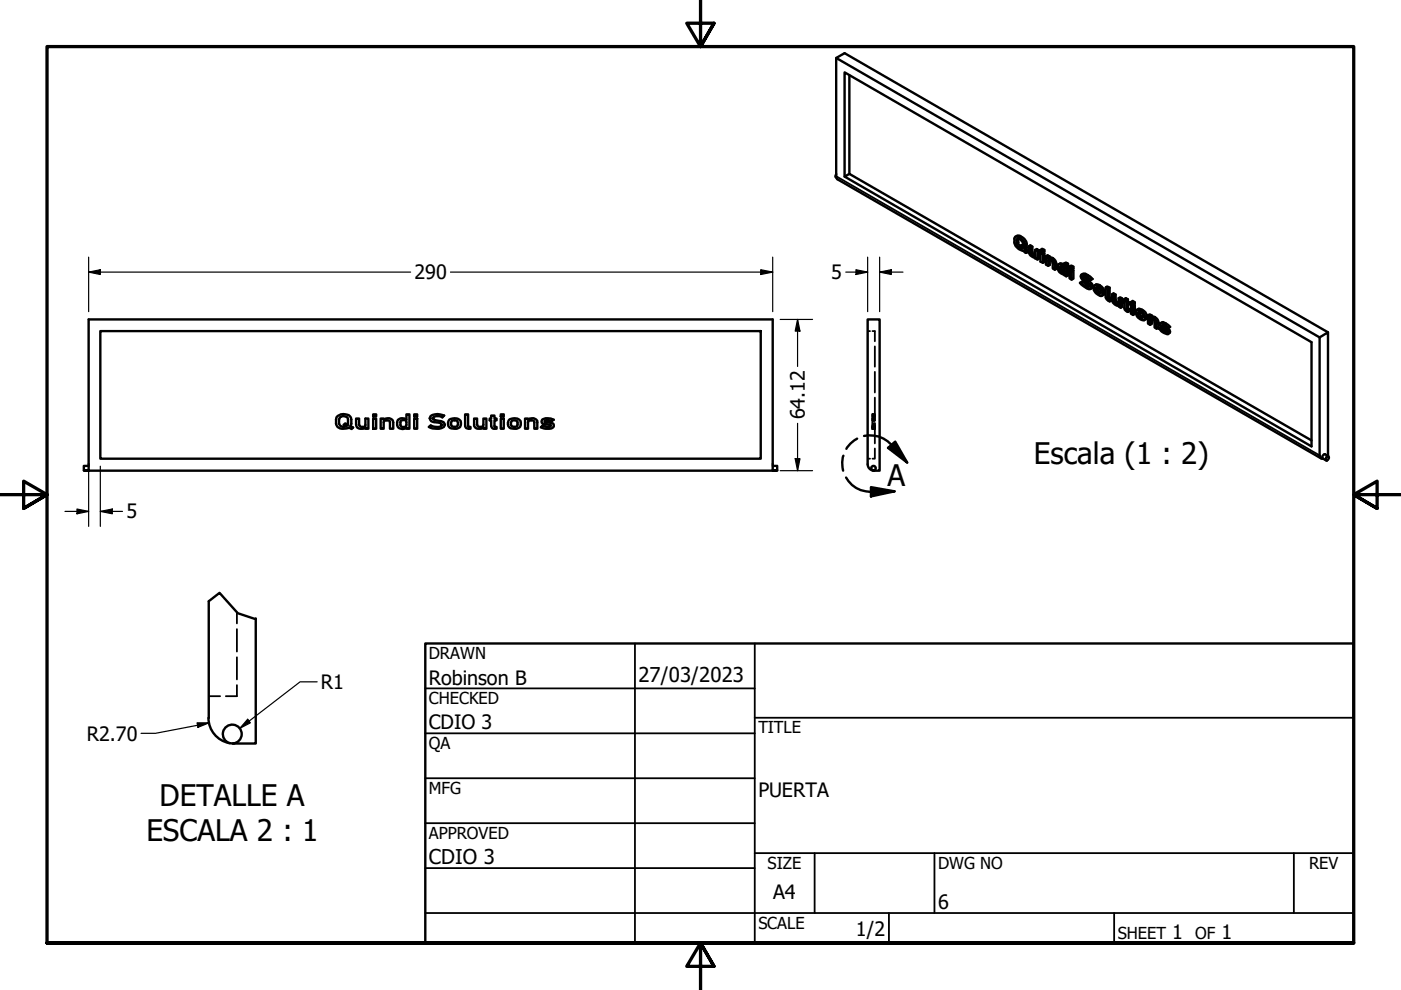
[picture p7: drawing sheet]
<svg xmlns="http://www.w3.org/2000/svg" width="297mm" height="210mm" viewBox="0 0 297 210" stroke-linecap="round" stroke-linejoin="round" font-family="sans-serif">
<!-- layer: Hidden (ANSI) -->
<g fill="none" stroke="#000" stroke-width=".38">
<path d="M184 70.2h.5M185 70.2h.5v2.2M185.5 73.4v4.4M185.5 78.8v4.4M18.8 99.7v.1M163.8 99.7v.1M184 97.3h.5M185 90v.5M185 89.5v.3M185 89.2v.2M185 88.9v.2h.2M185 90.9v.1"/>
<path d="M185 91h.2zM185 87.9v.1M185 88.3v.1M185 88.6v.2M185 90.7v.2M185 89.3h.2M185 90.9h.2M185 90.6h.2M185 90.3h.2M185 90.5h.2M185 88.7h.2M185 89h.2"/>
<path d="M185 88.2h.2M185 88.5h.2M185 90.2h.2M185 90.1h.2M185 89.8h.2M185 90.4h.2M185 89.1h.2M185 87.9h.2M185.2 87.8l-.2 .1M185.2 90.6h-.2h.2M185.2 88.1h-.2v.2h.2M185.3 89.1h.2"/>
<path d="M185.3 89.3h.2M185.3 90.9h.2M185.3 90.6h.2M185.3 90.3h.2M185.3 90.5h.2M185.3 88.7h.2M185.3 89h.2M185.3 91h.2M185.3 88.2h.2M185.3 88.5h.2M185.3 90.2h.2M185.3 87.8h.2"/>
<path d="M185.3 88.1h.2M185.3 90.1h.2M185.3 89.8h.2M185.3 90.4h.2M185.3 88.3h.2M185.3 87.9h.2M185.5 95.1v2.2h-.5M185.5 84.3v4.3M185.5 89.7v4.3M50.2 129.8v2.4M50.2 133.4v4.7M50.2 139.4v4.7"/>
<path d="M44.3 147.6h2.4M50.2 145.3v2.3h-2.3"/>
</g>
<!-- layer: Visible (ANSI) -->
<g fill="none" stroke="#000" stroke-width=".51">
<path d="M177.3 12.3l102.5 59.2M180.1 16v20.9l98 56.5M177.3 36.9l-.2 .5 .2 .2M180.1 36.9l-1 .5 99 57.3v-22.1l-99-57.3v22.1M215.3 50.2a1.39 1.39 0 0 1 1.9 .5 2.13 2.13 0 0 1 .4 2.2M215.9 50.6a1.47 1.47 0 0 0 .4 1.6M216.8 51.9l-.6 .3 .5 .5a1.39 1.39 0 0 1-1.1-1.9v-.2a1.1 1.1 0 0 1 1.3 1.1v.9l-.4-.5M216.9 52l-.1-.1-.6 .3M217.2 53.1a2.06 2.06 0 0 0-1.9-2.9l-.2 .2a2.13 2.13 0 0 0 1.9 2.8l.4 .4h.3M217.6 52.9l.4 .4-.3 .3-.5-.5M217.6 52.9l-.4 .2M218.1 52.2l.5 .3 .3-.2v1.1l.6 .7"/>
<path d="M218.6 52.5v1.3l.6 .5h.3v-1.3l.3-.2 .5 .3M218.9 52.3l-.5-.3-.3 .2a1.93 1.93 0 0 0 .2 1.7l.6 .6 .6 .1v.2l.5 .2 .3-.2v-1.7l-.3 .1-.5-.2M220 53.2v1.8M220.6 53l.5 .2 .3-.2v.4l-.3 .2-.5-.3v-.3l.4-.3 .4 .3M220.9 53.5l-.3 .2v1.8l.5 .2 .3-.2v-1.7l-.3 .1-.5-.2M221.1 53.2v.4l.3 .2M221.1 53.9v1.8M221.7 54.3l.5 .3 .4-.2-.5-.3-.4 .2v1.8l.5 .3 .4-.2v-1.1M222.2 54.8a1.37 1.37 0 0 1 1.4 1.3v1.1M222.2 54.6v.2M222.6 54.6a1.3 1.3 0 0 1 1.4 1.3v1.1l-.4 .2-.4-.3-.1-1.4-.4-.3-.4-.1-.1 1.3M222.6 54.4v.2"/>
<path d="M222.6 54.6l-.4 .2M224.3 56.1l.7 .1 .6 .6v-.9l.5 .2v2.5l-.5-.3v-.2a1.45 1.45 0 0 1-1.3-2zM224.4 56l.6-.1 .6 .3M224.8 56.6l.1-.1a.86 .86 0 0 1 .5 1.4 .9 .9 0 0 1-.6-1.3zM225 56.6l.2 .7 .4 .3M225.6 55.9l.4-.2 .4 .2-.3 .2M226.4 55.9v2.5l-.3 .2M226.8 57.2l.4 .3v1.8l-.4-.3zM226.8 56.5l.4 .3 .4-.2v.3l-.4 .2-.4-.2v-.4l.3-.2 .5 .3M227.1 57.1l-.3 .1M227.2 56.8v.3M227.3 57.1l.3 .2-.4 .2"/>
<path d="M227.6 57.3v1.8l-.4 .2M229.3 58.3a.9 .9 0 0 1 1.3 0l1 .9-.6 .3-.9-.8-.4-.1-.1 .2a3.2 3.2 0 0 0 1.5 1.4 .59 .59 0 0 1 .3 .6 .59 .59 0 0 1-.5 .5l-1.3-.7-.6-.6M229.3 59.9l.3-.2-.6 .3M229.3 59.9l-.3 .1M229.6 59.7l1.3 .9M229.9 58.7l.8 .8a1.29 1.29 0 0 1 .9 1.6l-.4 .1M231.3 59.3l-1-.8a.96 .96 0 0 0-1.1-.2 1.35 1.35 0 0 0 1 1.6l.6 .5v.5l-1.1-.5-.4-.5M18.8 67.7h145v32l1 .1h-147l1-.1zM21.3 70.2h140v27.1h-140zM232 60.6a1.5 1.5 0 0 1 1.8 1.4l-.2 .7a1.67 1.67 0 0 1-1.6-2.1zM232 60.6a1.35 1.35 0 0 1 2.1 .8v.9l-.5 .4M232.4 60.9a.84 .84 0 0 1 .8 .5 .84 .84 0 0 1-.1 .9 .98 .98 0 0 1-.7-1.4z"/>
<path d="M232.7 60.9l.1 .8 .6 .4M234.4 60.9l.5 .3 .4-.2v2.2l.3 .1M235.3 61l-.5-.3-.4 .2v2.3l.3 .3 .6 .4 .3-.2v-.4l-.3 .3-.4-.3v-2.1M235.3 63.6v.3M235.8 62.4l.4 .2v1.1a.63 .63 0 0 0 .3 .6 .63 .63 0 0 0 .7 .1v-1.2l.4 .3v1.7l-.4-.2v-.3a1.25 1.25 0 0 1-1.4-1.2zM235.8 62.4l.3-.2 .4 .3-.3 .1M236.5 62.5l.2 1.4 .5 .4M237.2 63.2l.3-.2 .4 .3-.3 .2M237.2 64.7l-.1 .1M237.9 63.3v1.8l-.3 .1M238.4 63.4l.4 .3v.5l.3 .2v.3l-.3-.2v1.1l.3 .2v.3l-.7-.5v-1.4l-.3-.1v-.3l.3 .1zM238.4 63.4l.3-.2 .4 .3-.3 .2"/>
<path d="M238.4 63.7l-.3 .1M238.8 64.2l.3-.2 .4 .2-.4 .2M239.1 63.5v.5M239.5 64.2v.3l-.4 .2v.6l.4 .3-.4 .2M239.5 65.6v.3l-.4 .2M239.8 64.7l.4 .3v1.8l-.4-.3zM239.8 64l.4 .3 .4-.2v.3l-.4 .2-.4-.2v-.4l.4-.2 .4 .3M240.1 64.6l-.3 .1M240.2 64.3v.3M240.3 64.6l.3 .2-.4 .2M240.6 64.8v1.8l-.4 .2M240.9 65.8a1.53 1.53 0 0 1 1.7 2.1 1.69 1.69 0 0 1-1.7-2.1z"/>
<path d="M241 65.7l.4-.2a1.53 1.53 0 0 1 1.6 2.2l-.4 .2M241.3 66.2a.76 .76 0 0 1 .9 .3 .76 .76 0 0 1-.1 1l-.7-.5zM241.7 66.1v.5l.2 .4 .4 .2M243.4 66.8l.4 .3v.2a1.25 1.25 0 0 1 1.4 1.3v1.1l-.4-.3v-1.2l-.5-.5-.3-.2-.2 .2v1.2l-.4-.3zM243.4 66.8l.4-.2 .4 .3M243.8 67.1l.4-.2v.3M244.2 67.2a1.31 1.31 0 0 1 1.4 1.2v1l-.4 .3M244.2 67.6v1.1l-.4 .2M244.2 67.2l-.4 .1M246 68.6l.6-.3 1 .6 .5 .4-.6 .3-1.1-.7v.4a1.87 1.87 0 0 1 1.3 1.4l-.1 .1a2.6 2.6 0 0 1-1.9-1.1M246.1 69.6l-.4 .1M246.3 69.4l-.6 .3"/>
<path d="M246.3 69.4l-.2 .2M246.8 69.8l.4 .3M247.6 69.6l.5 .7-.5 .5M247.7 69.5l-.4-.4-1.1-.6a.6 .6 0 0 0-.2 .6 .6 .6 0 0 0 .4 .5l.7 .4 .2 .3h-.5l-.7-.7M281.6 70.5l-102.5-59.2-1.8 1v25.3l.2 .4 102.6 59.2M18.8 98.8h-1v.9M71.6 88.2a2 2 0 0 1 2.8 .4 2.15 2.15 0 0 1-.1 1.7l.6 .3-.4 .4-.5-.4a1.92 1.92 0 0 1-2.7-.5v-1.5zM72.1 88.4l.7-.2a.79 .79 0 0 1 1 .7v1.2l-.6-.3-.4 .3 .7 .3-.3 .1a1 1 0 0 1-1.3-.7 1.53 1.53 0 0 1 .2-1.4zM75.5 88.7h.6v1.3a.71 .71 0 0 0 .7 .5 .71 .71 0 0 0 .7-.4v-1.4h.6v2.2h-.6v-.3a1.15 1.15 0 0 1-2-.6zM79.1 88.7h.7v2.2h-.7zM79.1 87.9h.7v.4h-.7zM80.7 88.7h.6v.3a1.2 1.2 0 0 1 2.1 .6v1.3h-.7v-1.5l-.4-.3a.73 .73 0 0 0-1 .4v1.4h-.6z"/>
<path d="M84.4 89l.1-.1a1.34 1.34 0 0 1 1.7 .1v-1.1h.6v3h-.6v-.3a1.21 1.21 0 0 1-1.7 .1 1.21 1.21 0 0 1-.1-1.7zM85 89.3l.5-.2a.53 .53 0 0 1 .7 .4l-.1 .8-.2 .2h-.4a.47 .47 0 0 1-.6-.4zM87.8 88.7h.7v2.2h-.7zM87.8 87.9h.7v.4h-.7zM91.2 88.3a2.73 2.73 0 0 1 3-.2l-.4 .4a1.49 1.49 0 0 0-2 .2l.2 .3 1.3 .3a.82 .82 0 0 1 .8 .3 .82 .82 0 0 1 0 .9l-.2 .1a3.6 3.6 0 0 1-3-.1l.4-.3a1.88 1.88 0 0 0 2.3 0l-.1-.4-.9-.2a1.44 1.44 0 0 1-1.4-.7zM95.2 89a1.51 1.51 0 0 1 2.5 .6v.6a.99 .99 0 0 1-1.3 .7 1.21 1.21 0 0 1-1.3-.6l-.1-.7zM98.6 87.9h.7v2.4l.1 .2h.4v.4l-.9-.1-.2-.3zM100.5 88.7h.7v1.3a.71 .71 0 0 0 .6 .5 .71 .71 0 0 0 .7-.4v-1.4h.6v2.2h-.6v-.3a1.15 1.15 0 0 1-2-.6zM104.1 88.1h.7v.6h.5v.4h-.5v1.4h.5v.4l-.8-.1-.3-.3-.1-1.4h-.3v-.4h.3zM106.2 88.7h.6v2.2h-.6zM106.2 87.9h.6v.4h-.6zM107.9 89a1.51 1.51 0 0 1 2.5 .6v.6a1.01 1.01 0 0 1-1.4 .7 1.14 1.14 0 0 1-1.2-.5 1.14 1.14 0 0 1 .1-1.4z"/>
<path d="M111.3 88.7h.7v.3a1.14 1.14 0 0 1 1.1-.3 1.14 1.14 0 0 1 .8 .9v1.3h-.6v-1.3a.75 .75 0 0 0-.7-.5 .75 .75 0 0 0-.6 .4v1.4h-.7zM114.9 89l.2-.1a2.37 2.37 0 0 1 2.3 .1l-.4 .3-1.2-.2-.4 .3 .1 .1 1.1 .1a.62 .62 0 0 1 .8 .5 .62 .62 0 0 1-.5 .7l-1.3 .1-.9-.3 .3-.3 1.5 .2 .3-.3-.2-.2h-.6a.75 .75 0 0 1-.9-.2 .75 .75 0 0 1-.2-.8zM163.8 98.8h1v.9M184 98.4v-30.7h2.5v32.1h-1.2a1.37 1.37 0 0 1-1.3-1.4M185.1 99.7a.48 .48 0 0 1-.3-.8 .48 .48 0 0 1 .8 .1 .48 .48 0 0 1-.4 .7M281.2 96.9l.4-.2a.52 .52 0 0 1 .1 .6 .52 .52 0 0 1-.6 .3zM281.6 96.7v-26.2l-1.8 1v25.1a.66 .66 0 0 0 .7 .7M281.6 96.7l-.7-.4a.64 .64 0 0 0-.5 .9l.8 .4M44.3 127.5v24.7M54.2 131.2v26.4h-4.5M44.2 152.2a5.4 5.4 0 0 0 5.2 5.4M48.6 157.5a2 2 0 0 1-.9-3.2 2 2 0 0 1 3.3 .4 2 2 0 0 1-1.6 2.9"/>
<path d="M49.4 157.6h.2"/>
<circle cx="96.4" cy="89.8" r=".75"/>
<circle cx="109.1" cy="89.8" r=".75"/>
</g>
<g fill="#000">
<circle cx="219.5" cy="54.6" r=".25"/>
<circle cx="225.6" cy="58.1" r=".25"/>
<circle cx="229.2" cy="58.6" r=".25"/>
<circle cx="229.6" cy="58.8" r=".25"/>
<circle cx="230.9" cy="60.7" r=".25"/>
<circle cx="231.3" cy="60.9" r=".25"/>
<circle cx="231.7" cy="60.7" r=".25"/>
<circle cx="241.7" cy="66.1" r=".25"/>
<circle cx="91.1" cy="88.7" r=".25"/>
<circle cx="91.8" cy="88.7" r=".25"/>
<circle cx="93.6" cy="90.1" r=".25"/>
</g>
<!-- layer: Visible Narrow (ANSI) -->
<g fill="none" stroke="#000" stroke-width=".38">
<path d="M177.3 37.4l102.5 59.2M215.9 50.7l-.4 .2M215.9 51.4l-.4 .3M216.4 52.5l-.2 .1M216.5 50.2l-.3 .2M217.7 52.5l-.3 .2M217.7 51.8l-.3 .2M218.9 53.4l-.3 .2M219.4 54l-.4 .2M222.5 55.1l-.3 .2M223.2 54.7l-.4 .2M224 55.9l-.4 .2"/>
<path d="M225 56.9l-.3 .2M225 56.6l-.3 .1M225.4 56l-.4 .2M225.6 57.6l-.4 .2M229.6 58.8l.3-.2-.3 .2M230.6 58.3l-.3 .2M230.7 59.5l-.3 .2M230.5 60.4l-.3 .3M231.7 60.7l-.4 .2M232.7 61.2l-.4 .2M232.7 61l-.4 .2M233.2 60.5l-.3 .2"/>
<path d="M233.2 62l-.3 .2M234.1 62.1l-.3 .2M234.1 61.8l-.3 .2M235.3 63l-.4 .2M235.4 63.2l-.4 .3M236.5 63.5l-.3 .2M237 64.2l-.3 .2M239.1 65.3l-.3 .2M239.3 65.5l-.3 .2M241.7 66.1l-.4 .2M241.7 66.5l-.4 .1M242.2 67.2l-.4 .1"/>
<path d="M242.2 65.7l-.4 .2M243.1 67.3l-.3 .2M243.1 67l-.3 .2M244.2 67.6l-.4 .1M244.9 67.2l-.4 .2M245.6 68.4l-.4 .2M246.5 68.9l-.2 .2M247.1 70.1l-.3 .2M247.1 68.6l-.3 .1M247.2 69.4l-.3 .2M248.1 70.3l-.4 .3"/>
</g>
<!-- layer: Break Line (ANSI) -->
<path d="M44.3 127.5l2.2-1.8 3.9 4.3 3.6 1.2h.2" fill="none" stroke="#000" stroke-width=".51"/>
<!-- layer: Detail Boundary (ANSI) -->
<path d="M178.8 96.6a5.6 5.6 0 0 0 0 3.2M181.7 93a5.7 5.7 0 0 0-2.2 2.2M183.2 92.4a6 6 0 0 1 5.8 1.9l3.3 3.8M188.3 95l1.5-1.4 2.5 4.5zM179.4 101.3a5.9 5.9 0 0 0 5.3 3l5-.1M184.7 103.3l5 .9-5 1.1z" fill="none" stroke="#000" stroke-width=".51"/>
<g fill="#000">
<path d="M188.3 95l1.5-1.4 2.5 4.5z" fill-rule="evenodd"/>
<path d="M184.7 103.3l5 .9-5 1.1z" fill-rule="evenodd"/>
</g>
<!-- layer: Border (ANSI) -->
<path d="M148.5 -.1v10l-2.9-5h5.8l-2.9 5 2.9-5M0 104.9h10l-5-2.9v5.8l5-2.9-5 2.9M297 104.9h-10l5-2.9v5.8l-5-2.9 5 2.9M10 199.9v-190h277v190h-277h277M151.4 204.9l-2.9-5 2.9 5h-5.8l2.9-5v10" fill="none" stroke="#000" stroke-width=".7"/>
<!-- layer: Title (ANSI) -->
<g fill="none" stroke="#000" stroke-width=".38">
<path d="M134.6 136.4v63.5M160 136.4v63.5M90.2 146h69.8M90.2 155.5h69.8M160 152.2h127M90.2 165h69.8M90.2 174.5h69.8M90.2 193.6h196.8M90.2 184.1h69.8M160 180.9h127M172.7 180.9v12.7M188.5 193.6v6.3"/>
<path d="M198.1 180.9v12.7M236.2 193.6v6.3M274.3 180.9v12.7"/>
</g>
<path d="M90.2 136.4h196.8v63.5h-196.8z" fill="none" stroke="#000" stroke-width=".51"/>
<!-- layer: Dimension (ANSI) -->
<g fill="none" stroke="#000" stroke-width=".25">
<path d="M18.8 57.7l2.5-.5v1zM18.8 57.7h68.3M18.8 54.5v11.6M95.5 57.7h68.3M161.3 57.2l2.5 .5-2.5 .5zM163.8 54.5v11.6M179.3 57.7h4.7M181.5 57.2l2.5 .5-2.5 .5zM184 54.5v11.6M186.5 57.7l2.5-.5v1zM186.5 57.7h5M186.5 54.5v11.6"/>
<path d="M165.4 67.7h6.9M169.1 67.7l.5 2.5h-1zM169.1 67.7v10M18.8 100v11.6M21.3 98.8v12.8M165.4 99.8h6.9M168.6 97.3h1l-.5 2.5zM169.1 89.8v10M13.8 108.4h5M16.3 107.9l2.5 .5-2.5 .5zM21.3 108.4l2.5-.5v1zM21.3 108.4h4.7"/>
<path d="M41.8 153.3h2.5l-2.3 .9zM44.3 153.3l-11.3 2.2h-3.1M52.5 152.5l.6 .8-2.2 1.1zM67.2 144.6h-3.6l-12.7 9.8"/>
</g>
<g fill="#000">
<path d="M18.8 57.7l2.5-.5v1z" fill-rule="evenodd"/>
<path d="M161.3 57.2l2.5 .5-2.5 .5z" fill-rule="evenodd"/>
<path d="M181.5 57.2l2.5 .5-2.5 .5z" fill-rule="evenodd"/>
<path d="M186.5 57.7l2.5-.5v1z" fill-rule="evenodd"/>
<path d="M169.1 67.7l.5 2.5h-1z" fill-rule="evenodd"/>
<path d="M168.6 97.3h1l-.5 2.5z" fill-rule="evenodd"/>
<path d="M16.3 107.9l2.5 .5-2.5 .5z" fill-rule="evenodd"/>
<path d="M21.3 108.4l2.5-.5v1z" fill-rule="evenodd"/>
<path d="M41.8 153.3h2.5l-2.3 .9z" fill-rule="evenodd"/>
<path d="M52.5 152.5l.6 .8-2.2 1.1z" fill-rule="evenodd"/>
</g>
<g font-size="6.3">
<text x="219.2" y="98.3">Escala (1 : 2)</text>
<text x="188.2" y="103">A</text>
<text x="33.8" y="170.9">DETALLE A</text>
<text x="31.1" y="178.4">ESCALA 2 : 1</text>
</g>
<g font-size="4.3">
<text x="135.4" y="144.5">27/03/2023</text>
<text x="90.9" y="183.2">CDIO 3</text>
</g>
<g font-size="4.2">
<text x="87.9" y="59.2">290</text>
<text x="176.2" y="59.2">5</text>
<text x="170.6" y="88.9" transform="rotate(-90 170.6 88.9)">64.12</text>
<text x="26.8" y="109.9">5</text>
<text x="68" y="146.1">R1</text>
<text x="90.9" y="145.1">Robinson B</text>
<text x="90.9" y="154.7">CDIO 3</text>
<text x="18.4" y="157">R2.70</text>
<text x="160.8" y="169.1">PUERTA</text>
<text x="164" y="190.7">A4</text>
<text x="198.9" y="192.8">6</text>
<text x="181.5" y="198.5">1/2</text>
<text x="248.5" y="199.1">1</text>
<text x="259" y="199.1">1</text>
</g>
<g font-size="3.5">
<text x="90.9" y="139.7">DRAWN</text>
<text x="90.9" y="149.3">CHECKED</text>
<text x="160.8" y="155.5">TITLE</text>
<text x="90.9" y="158.8">QA</text>
<text x="90.9" y="168.3">MFG</text>
<text x="90.9" y="177.8">APPROVED</text>
<text x="162.8" y="184.2">SIZE</text>
<text x="198.9" y="184.2">DWG NO</text>
<text x="277.6" y="184.2">REV</text>
<text x="160.8" y="196.9">SCALE</text>
<text x="237" y="199.1">SHEET</text>
<text x="253.4" y="199.1">OF</text>
</g>
</svg>
